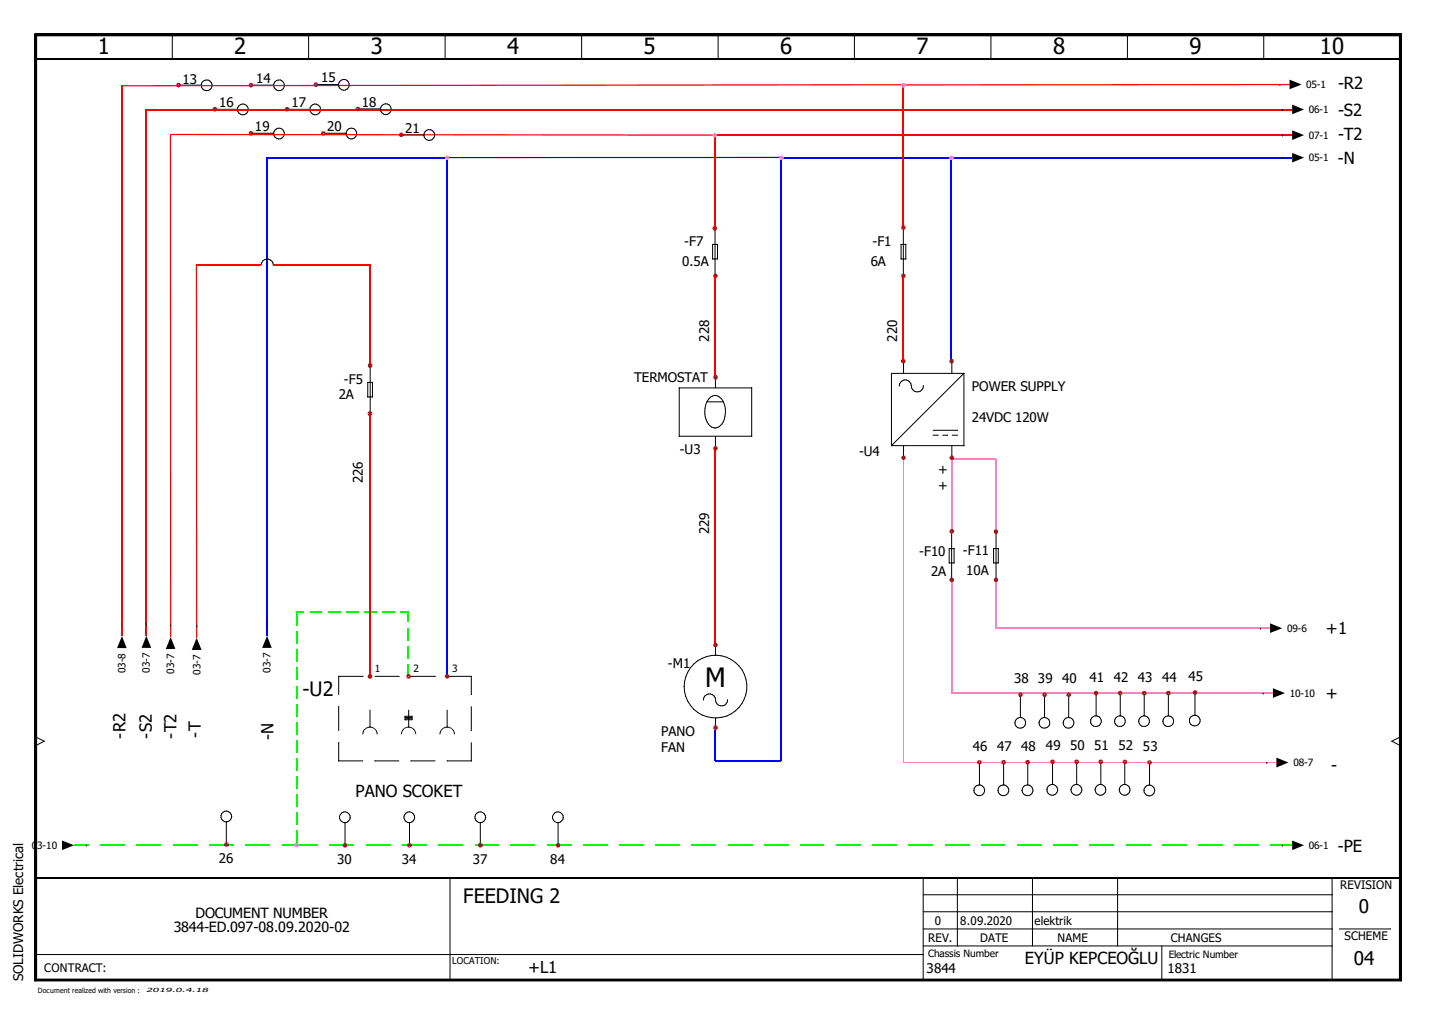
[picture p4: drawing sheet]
<svg xmlns="http://www.w3.org/2000/svg" width="297mm" height="210mm" viewBox="0 0 297 210" stroke-linecap="round" stroke-linejoin="round" font-family="sans-serif">
<path d="M0 0h297v209.9h-297z" fill="none" stroke="#fff" stroke-width=".21"/>
<g fill="none" stroke="#000" stroke-width=".21">
<path d="M7.2 7l.4 .4zM7.2 7h282.6zM7.2 7v195.9zM7.2 7h282.6v195.9h-282.6zM7.6 7.4h281.9zM7.6 7.4v195.1zM7.6 7.4h281.9v195.1h-281.9zM35.7 7.2l-.1 4.9M37.2 17.6l4.5 .1M52.2 17.6l4.4 .1M63.9 7.2l-.1 4.9M92.1 7.2v4.9"/>
<path d="M120.4 7.2l-.1 4.9M148.6 7.2l-.1 4.9M176.8 7.2l-.1 4.9M205 7.2v4.9M233.3 7.2l-.1 4.9M261.4 7.2v4.9M289.5 7.4v195.1zM289.8 7l-.3 .4zM289.8 7v195.9zM44.7 22.6h4.4M49.1 22.6h.1M52.2 27.6h4.4"/>
<path d="M56.6 27.6h.1M59.6 22.6h4.5M64.1 22.6h.1M67.1 27.6h4.5M71.6 27.6h.1M147.9 47.1l.1 9.9M148.4 50.5v3.1M148.5 50.5h-1.1v3.1h1.1M186.9 47.1v9.9M187.4 50.5v3.1M187.4 50.5h-1v3.1h1M76.6 75.6v10"/>
<path d="M77 79.1v3M77.1 79.1h-1v3h1M148 77.7v2.5M186.1 79.8a1.23 1.23 0 0 1 1.2-1.3 1.23 1.23 0 0 1 1.2 1.3 1.25 1.25 0 0 0 1.3 1.2 1.25 1.25 0 0 0 1.2-1.2M186.9 74.7v2.5M191 79.8h.1M196.9 74.7v2.5M199.4 77.2v15h-15M199.4 77.2l-15 15M199.4 77.2h-15v15M146.2 83.1h3.4M146.7 82.4a1.62 1.62 0 0 1 2.8 .4 4.7 4.7 0 0 1-.5 5.2 1.67 1.67 0 0 1-2.7-.8 4.7 4.7 0 0 1 .4-4.8z"/>
<path d="M147.9 88.5h.1M148 90.2v2.5M155.5 80.2v10M155.5 80.2h-15v10h15M186.9 92.2v2.5M193 90h1.1M193 89h5.1M195 90h1M196.9 92.2v2.5M197 90h1M196.8 109.9v10M196.8 119.9h.1"/>
<path d="M197.4 113.5v2.9M197.4 113.5h-1.1v2.9h1.1M206 109.9l.1 10M206.5 113.5v2.9M206.5 113.5h-1v2.9h1M75.1 139.9h-5v3.7M77.6 139.9h4.9M85 139.9h5M92.5 139.9h5M97.5 139.9v3.7M148 133.5v2M7.4 152.4l1.7 .9"/>
<path d="M9.1 153.3l-1.7 .9M9.1 153.3h.1M70.1 153.6v3.8h5M70.1 146.1v5M76.5 146.9l.1 3.5M77.6 157.4h4.9M83.8 148.1h1.5v.3h-1.5zM83.8 148.6h1.5v.2h-1.5zM84.5 146.9l.1 3.5M85 157.4h5M92.5 150.4h.1M92.5 146.9v3.5"/>
<path d="M92.5 157.4h5M97.5 146.1v5M97.5 153.6v3.8M141.5 142h.1M145.5 144.7a1.25 1.25 0 0 1 1.2-1.2 1.25 1.25 0 0 1 1.3 1.2 1.27 1.27 0 0 0 1.3 1.3 1.27 1.27 0 0 0 1.2-1.3M145.5 144.7h.1M148 148.5v2.5M202.6 157.9v4.4M207.6 157.9v4.4M209.9 149.5h.1M211.1 148.3h.1M211.1 143.9v4.4"/>
<path d="M212.6 157.9v4.4M214.9 149.5h.1M216.1 143.9v4.4M219.9 149.5h.1M221.1 143.9v4.4M287.9 153.3l1.8 .9M287.9 153.3h.1M289.6 152.4l-1.7 .9M46.9 170l-.1 4.4M47.9 168.8h.1M201.5 163.4h.1M206.5 163.4h.1"/>
<path d="M211.4 163.4h.1M7.4 197.4h183.6M93.1 181.5v21.2M191 195.6h84.6M191 192.1h84.6M191 188.6h84.6M191 185h84.6M191 181.5v21.2M198.1 181.5l-.1 14.1M213.6 181.5v14.1M231.2 181.5v14.1M240.3 195.6l.1 7.1"/>
<path d="M275.6 181.5l-.1 21.2M277 192.1h10.7M7.2 202.9h282.6zM7.6 202.5l-.4 .4zM7.6 202.5h281.9zM289.5 202.5l.3 .4z"/>
<circle cx="42.8" cy="17.6" r="1.11"/>
<circle cx="57.7" cy="17.6" r="1.1"/>
<circle cx="50.2" cy="22.6" r="1.12"/>
<circle cx="57.7" cy="27.6" r="1.11"/>
<circle cx="65.2" cy="22.6" r="1.11"/>
<circle cx="72.7" cy="27.6" r="1.12"/>
<circle cx="148" cy="142" r="6.5"/>
<circle cx="211" cy="149.5" r="1.11"/>
<circle cx="216" cy="149.5" r="1.11"/>
<circle cx="221" cy="149.5" r="1.11"/>
<circle cx="46.8" cy="168.9" r="1.11"/>
<circle cx="202.6" cy="163.4" r="1.11"/>
<circle cx="207.6" cy="163.4" r="1.12"/>
<circle cx="212.5" cy="163.4" r="1.13"/>
</g>
<path d="M7.2 7.2h282.6M7.2 202.7h282.6" fill="none" stroke="#000" stroke-width=".38"/>
<g fill="#000">
<path d="M7.2 7l.4 .4zM289.8 7l-.3 .4zM75 151.3l.2 .1-.1 .4h-.2zM75.2 150.9l.2 .1-.2 .4-.2-.1zM75.2 150.9l.4-.3 .1 .1-.3 .3zM75.6 150.6l.4-.3 .1 .2-.4 .2zM76 150.3l.5-.1v.3h-.4zM76.5 150.2l.5 .1v.2h-.5zM77 150.3l.5 .3-.2 .1-.3-.2zM77.3 150.7l.2-.1 .3 .3-.1 .1zM77.8 150.9l.3 .4-.3 .1-.1-.4zM77.8 151.4l.3-.1v.5h-.2z"/>
<path d="M83 151.3l.2 .1-.1 .4h-.2zM83.2 150.9l.2 .1-.2 .4-.2-.1zM83.2 150.9l.4-.3 .1 .1-.3 .3zM83.6 150.6l.4-.3 .1 .2-.4 .2zM84 150.3l.5-.1v.3h-.4zM84.5 150.2l.5 .1v.2h-.5zM85 150.3l.5 .3-.2 .1-.3-.2zM85.3 150.7l.2-.1 .3 .3-.2 .1zM85.6 151l.2-.1 .2 .4-.2 .1zM85.8 151.4l.2-.1 .1 .5h-.2zM91 151.3l.2 .1-.1 .4h-.2zM91.2 150.9l.2 .1-.2 .4-.2-.1z"/>
<path d="M91.2 150.9l.4-.3 .1 .1-.3 .3zM91.6 150.6l.4-.3 .1 .2-.4 .2zM92 150.3l.5-.1v.3h-.4zM92.5 150.2l.5 .1-.1 .2h-.4zM93 150.3l.4 .3-.1 .1-.4-.2zM93.4 150.6l.4 .3-.2 .1-.3-.3zM93.6 151l.2-.1 .2 .4-.2 .1zM93.8 151.4l.2-.1 .1 .5h-.2zM7.6 202.5l-.4 .4zM289.5 202.5l.3 .4z"/>
</g>
<path d="M7.4 7v195.9M7.4 12.1h282.2M289.6 7v195.9M7.4 181.5h282.2" fill="none" stroke="#000" stroke-width=".34"/>
<path d="M55.2 32.6h37.3M196.8 74.7v-42.1h-35.2v124.8h-13.6v-6.4" fill="none" stroke="#00f" stroke-width=".25"/>
<path d="M55.2 32.6v98.9" fill="none" stroke="#00f" stroke-width=".21"/>
<path d="M186.9 17.7v29.4M30.3 22.6h237M148 57v20.7M186.9 57v17.7M148 92.7v40.7" fill="none" stroke="#f00" stroke-width=".25"/>
<path d="M25.2 17.6l161.7-.2v.3l-161.7 .2z" fill="#f00"/>
<path d="M25.2 17.7v113.8M30.3 22.6v108.9M147.9 27.9v19.3M147.9 27.9h119.4M76.5 54.7v20.5" fill="none" stroke="#f00" stroke-width=".25"/>
<path d="M92.5 32.6h69.1" fill="none" stroke="#00f" stroke-width=".3"/>
<path d="M92.5 32.6v107.3M196.8 32.6h70.5" fill="none" stroke="#00f" stroke-width=".25"/>
<g fill="none" stroke="#0f0" stroke-width=".25">
<path d="M61.3 126.5v2.9M61.3 130.7v2.5M61.3 134.4v2.5M61.3 138.1v2.5M84.5 126.5v2.2M84.5 130v2.5M84.5 133.7v2.5M84.5 137.4v2.2M61.3 141.9v2.5M61.3 145.6v2.5M61.3 149.4v2.5M61.3 153.1v2.5"/>
<path d="M61.3 156.8v2.5M15.3 174.8h3.1M20.9 174.8h5M28.3 174.8h5M35.8 174.8h5M43.3 174.8h5M50.8 174.8h5M58.3 174.8h7.4M61.3 160.6v2.5M61.3 164.3v2.5M61.3 168.1v2.5M61.3 171.8v3"/>
<path d="M68.2 174.8h5M75.7 174.8h5M83.2 174.8h5M90.7 174.8h5M98.2 174.8h5M105.7 174.8h5M113.2 174.8h4.9M120.6 174.8h5M128.1 174.8h5M135.6 174.8h5M143.1 174.8h5M150.6 174.8h5"/>
<path d="M158.1 174.8h5M165.6 174.8h4.9M173 174.8h5M180.5 174.8h5M188 174.8h5M195.5 174.8h5M203 174.8h4.9M210.4 174.8h5M217.9 174.8h5M225.4 174.8h5M232.9 174.8h5M240.4 174.8h5"/>
<path d="M247.9 174.8h5M255.4 174.8h4.9M262.8 174.8h4.5"/>
</g>
<g fill="none" stroke="#000" stroke-width=".21">
<path d="M65.6 17.5h4.4M70 17.5h.1M74.2 22.5l4.5 .1M83.2 27.9h4.5M87.7 27.9h.1M54.1 54.7h-.1a1.25 1.25 0 0 1 1.3-1.1 1.25 1.25 0 0 1 1.2 1.2M55.2 129h.1M217.7 157.8l.1 4.4M222.7 157.8l.1 4.4M225.6 149.1h.1M226.7 143.6l.1 4.4M227.7 157.8v4.4"/>
<path d="M230.5 149.1h.1M231.7 143.6l.1 4.4M232.7 157.8v4.4M235.5 149.1h.1M236.7 143.6v4.4M240.5 149.1h.1M241.7 143.6v4.4M216.6 163.3h.1M221.5 163.3h.1M226.5 163.3h.1M231.5 163.3h.1"/>
<circle cx="71.1" cy="17.5" r="1.12"/>
<circle cx="79.8" cy="22.6" r="1.12"/>
<circle cx="88.8" cy="27.9" r="1.12"/>
<circle cx="226.7" cy="149.1" r="1.11"/>
<circle cx="231.7" cy="149.1" r="1.11"/>
<circle cx="236.6" cy="149.1" r="1.11"/>
<circle cx="241.6" cy="149.1" r="1.11"/>
<circle cx="217.7" cy="163.4" r="1.11"/>
<circle cx="222.6" cy="163.3" r="1.12"/>
<circle cx="227.6" cy="163.4" r="1.11"/>
<circle cx="232.6" cy="163.4" r="1.11"/>
</g>
<path d="M186.9 94.7v63h77.1M196.9 109.9v-14.9h9.1v14.9M196.9 119.9v23.4M206 119.9v10h56.9M196.8 143.3h66.5" fill="none" stroke="#ff7fbf" stroke-width=".21"/>
<path d="M186.9 17.5h79.8" fill="none" stroke="#f00" stroke-width=".34"/>
<path d="M35.3 27.9h112.6" fill="none" stroke="#f00" stroke-width=".38"/>
<path d="M35.3 27.8v103.9M40.7 54.7v77.3" fill="none" stroke="#f00" stroke-width=".3"/>
<path d="M55.2 131.5l1 2.5h-2z" fill="#000"/>
<path d="M61.3 126.4h1.6v.2h-1.6z" fill-rule="evenodd" fill="#0f0"/>
<path d="M64.2 126.5h2.4M67.9 126.5h2.5M71.6 126.5h2.5M75.4 126.5h2.5M79.1 126.5h2.5" fill="none" stroke="#0f0" stroke-width=".25"/>
<path d="M82.9 126.4h1.6v.2h-1.6z" fill-rule="evenodd" fill="#0f0"/>
<g fill="#000">
<path d="M266.7 16.5l2.5 1-2.5 1zM267.3 31.6l2.4 1-2.4 1zM267.3 21.6l2.4 1-2.4 1zM267.3 27l2.4 .9-2.4 1.1zM25.2 131.5l1 2.5h-2zM30.3 131.5l1 2.5h-2zM35.3 131.7l1 2.5h-2zM40.7 131.9l1 2.5h-2zM262.7 128.9l2.5 1-2.5 1zM263.3 142.3l2.5 1-2.5 1zM264 156.7l2.5 1-2.5 1zM12.8 173.8l2.5 1-2.5 1z"/>
<path d="M267.3 173.8l2.4 1-2.4 1z"/>
</g>
<g fill="none" stroke="#000" stroke-width=".21">
<path d="M264.7 17.5h.1M265.3 32.6h.1M265.3 22.6h.1M265.3 27.9h.1M25.2 129h.1M30.3 129h.1M35.3 129.2h.1M40.7 129.4h.1M260.7 129.9h.1M237.8 157.9v4.4M246 149h.1M247.2 143.4v4.5"/>
<path d="M261.3 143.3h.1M262 157.7h.1M17.8 174.8h.1M71.4 170.2v4.4M72.4 169h.1M84.7 170.2v4.4M85.8 169h.1M99.4 170.2v4.4M100.5 169h.1M115.5 170.2l-.1 4.4M116.5 169h.1M236.6 163.5h.1"/>
<path d="M265.3 174.8h.1"/>
<circle cx="247.1" cy="149" r="1.11"/>
<circle cx="71.3" cy="169" r="1.11"/>
<circle cx="84.7" cy="169" r="1.11"/>
<circle cx="99.3" cy="169" r="1.11"/>
<circle cx="115.4" cy="169" r="1.11"/>
<circle cx="237.7" cy="163.5" r="1.11"/>
</g>
<path d="M40.6 54.8h13.4M56.5 54.8h20.2" fill="none" stroke="#f00" stroke-width=".25"/>
<path d="M76.5 85.5v54.4" fill="none" stroke="#f00" stroke-width=".21"/>
<g fill="#a50000">
<path d="M247.2 143.2l.3-.3 .2 .3z"/>
<path d="M247.2 142.7l.3 .2-.3 .3z"/>
<path d="M246.8 142.9l.4-.2v.5z"/>
<path d="M246.8 142.9l.3 .3h-.4z"/>
<path d="M246.7 143.2l.4 .1-.3 .3z"/>
<path d="M247.1 143.3l.1 .4-.4-.1z"/>
<path d="M247.2 143.3l.3 .3-.3 .1z"/>
<path d="M247.2 143.2h.5l-.2 .4z"/>
<path d="M241.7 143.3l.4-.3 .1 .3z"/>
<path d="M241.7 142.8l.4 .2-.4 .3z"/>
<path d="M241.3 143l.4-.2v.5z"/>
<path d="M241.3 143l.3 .3h-.4z"/>
<path d="M241.2 143.3l.4 .1-.3 .3z"/>
<path d="M241.6 143.4l.1 .4-.4-.1z"/>
<path d="M241.7 143.4l.4 .3-.4 .1z"/>
<path d="M241.7 143.4l.5-.1-.1 .4z"/>
<path d="M238.1 157.3l.2 .3h-.5z"/>
<path d="M237.8 157.2l.3 .1-.3 .3z"/>
<path d="M237.4 157.3l.4-.1v.4z"/>
<path d="M237.4 157.3l.3 .3h-.4z"/>
<path d="M237.3 157.6l.4 .1-.3 .3z"/>
<path d="M237.7 157.7l.1 .5-.4-.2z"/>
<path d="M237.8 157.7l.3 .3-.3 .2z"/>
<path d="M237.8 157.6h.5l-.2 .4z"/>
<path d="M236.7 143.3l.4-.3 .1 .3z"/>
<path d="M236.7 142.8l.4 .2-.4 .3z"/>
<path d="M236.3 143l.4-.2v.5z"/>
<path d="M236.3 143l.3 .3h-.4z"/>
<path d="M236.2 143.3l.5 .1-.4 .3z"/>
<path d="M236.3 143.7l.4-.3v.4z"/>
<path d="M236.7 143.4l.4 .3-.4 .1z"/>
<path d="M236.7 143.4l.5-.1-.1 .4z"/>
<path d="M232.7 157.5l.3-.3 .2 .3z"/>
<path d="M232.7 157.1l.3 .1-.3 .3z"/>
<path d="M232.3 157.2l.4-.1v.4z"/>
<path d="M232.3 157.2l.4 .3h-.5z"/>
<path d="M232.2 157.5l.5 .1-.4 .3z"/>
<path d="M232.7 157.6v.4l-.4-.1z"/>
<path d="M232.7 157.6l.3 .3-.3 .1z"/>
<path d="M232.7 157.6l.5-.1-.2 .4z"/>
<path d="M231.7 143.3l.4-.3 .1 .3z"/>
<path d="M231.7 142.8l.4 .2-.4 .3z"/>
<path d="M231.3 143l.4-.2v.5z"/>
<path d="M231.3 143l.4 .3h-.5z"/>
<path d="M231.2 143.3l.5 .1-.4 .3z"/>
<path d="M231.3 143.7l.4-.3v.4z"/>
<path d="M231.7 143.4l.4 .3-.4 .1z"/>
<path d="M231.7 143.4l.5-.1-.1 .4z"/>
<path d="M227.7 157.5l.3-.3 .2 .3z"/>
<path d="M227.7 157.1l.3 .1-.3 .3z"/>
<path d="M227.3 157.2l.4-.1v.4z"/>
<path d="M227.3 157.2l.4 .3h-.5z"/>
<path d="M227.2 157.5l.5 .1-.4 .3z"/>
<path d="M227.7 157.6v.4l-.4-.1z"/>
<path d="M227.7 157.6l.3 .3-.3 .1z"/>
<path d="M227.7 157.6l.5-.1-.2 .4z"/>
<path d="M226.8 143.3l.3-.3 .1 .3z"/>
<path d="M226.7 142.8l.4 .2-.3 .3z"/>
<path d="M226.4 143l.3-.2v.5z"/>
<path d="M226.4 143l.3 .3h-.5z"/>
<path d="M226.2 143.3l.5 .1-.3 .3z"/>
<path d="M226.4 143.7l.3-.3v.4z"/>
<path d="M226.7 143.4l.4 .3-.4 .1z"/>
<path d="M226.8 143.3h.4l-.1 .4z"/>
<path d="M223.1 157.2l.1 .3h-.4z"/>
<path d="M222.7 157.1l.4 .1-.3 .3z"/>
<path d="M222.3 157.2l.4-.1v.4z"/>
<path d="M222.3 157.2l.4 .3h-.5z"/>
<path d="M222.2 157.5l.5 .1-.4 .3z"/>
<path d="M222.7 157.6v.4l-.4-.1z"/>
<path d="M222.7 157.6l.4 .3-.4 .1z"/>
<path d="M222.8 157.5h.4l-.1 .4z"/>
<path d="M221.1 143.6l.3-.3 .2 .4z"/>
<path d="M221.1 143.2l.3 .1-.3 .3z"/>
<path d="M220.7 143.3l.4-.1v.4z"/>
<path d="M220.7 143.3l.3 .4h-.4z"/>
<path d="M220.6 143.7h.4l-.3 .3z"/>
<path d="M221 143.7l.1 .5-.4-.2z"/>
<path d="M221.1 143.7l.3 .3-.3 .2z"/>
<path d="M221.1 143.7h.5l-.2 .3z"/>
<path d="M218.1 157.2l.1 .3h-.4z"/>
<path d="M217.7 157.1l.4 .1-.3 .3z"/>
<path d="M217.4 157.2l.3-.1v.4z"/>
<path d="M217.4 157.2l.3 .3h-.5z"/>
<path d="M217.2 157.5l.5 .1-.3 .3z"/>
<path d="M217.7 157.6v.4l-.3-.1z"/>
<path d="M217.7 157.6l.4 .3-.4 .1z"/>
<path d="M217.8 157.5h.4l-.1 .4z"/>
<path d="M216.1 143.6l.3-.3 .2 .4z"/>
<path d="M216.1 143.2l.3 .1-.3 .3z"/>
<path d="M215.7 143.3l.4-.1v.4z"/>
<path d="M215.7 143.3l.3 .4h-.4z"/>
<path d="M215.6 143.7h.4l-.3 .3z"/>
<path d="M216 143.7l.1 .5-.4-.2z"/>
<path d="M216.1 143.7l.3 .3-.3 .2z"/>
<path d="M216.1 143.7h.5l-.2 .3z"/>
<path d="M212.6 157.6l.3-.3 .2 .3z"/>
<path d="M212.6 157.1l.3 .2-.3 .3z"/>
<path d="M212.2 157.3l.4-.2v.5z"/>
<path d="M212.2 157.3l.3 .3h-.4z"/>
<path d="M212.1 157.6h.5l-.4 .4z"/>
<path d="M212.6 157.6v.5l-.4-.1z"/>
<path d="M212.6 157.6l.3 .4-.3 .1z"/>
<path d="M212.6 157.6h.5l-.2 .4z"/>
<path d="M211.1 143.6l.4-.3 .1 .4z"/>
<path d="M211.1 143.2l.4 .1-.4 .3z"/>
<path d="M210.7 143.3l.4-.1v.4z"/>
<path d="M210.7 143.3l.4 .3-.5 .1z"/>
<path d="M210.6 143.7h.5l-.4 .3z"/>
<path d="M210.7 144l.4-.3v.5z"/>
<path d="M211.1 143.7l.4 .3-.4 .2z"/>
<path d="M211.1 143.7h.5l-.1 .3z"/>
<path d="M207.9 157.3l.2 .3h-.5z"/>
<path d="M207.6 157.1l.3 .2-.3 .3z"/>
<path d="M207.2 157.3l.4-.2v.5z"/>
<path d="M207.2 157.3l.4 .3h-.5z"/>
<path d="M207.1 157.6h.5l-.4 .4z"/>
<path d="M207.6 157.6v.5l-.4-.1z"/>
<path d="M207.6 157.7l.3 .3-.3 .1z"/>
<path d="M207.6 157.6h.5l-.2 .4z"/>
<path d="M206 119.9l.4-.4 .1 .4z"/>
<path d="M206 119.4l.4 .1-.4 .4z"/>
<path d="M205.7 119.5l.3-.1v.5z"/>
<path d="M205.7 119.5l.2 .4h-.4z"/>
<path d="M205.5 119.9l.5 .1-.3 .3z"/>
<path d="M205.7 120.3l.3-.3v.4z"/>
<path d="M206 120l.4 .3-.4 .1z"/>
<path d="M206 120l.5-.1-.1 .4z"/>
<path d="M206 109.9l.4-.3 .1 .3z"/>
<path d="M206 109.4l.4 .2-.4 .3z"/>
<path d="M205.7 109.6l.3-.2v.5z"/>
<path d="M205.7 109.6l.2 .3h-.4z"/>
<path d="M205.5 109.9l.5 .1-.3 .3z"/>
<path d="M205.7 110.3l.3-.3v.4z"/>
<path d="M206 110l.4 .3-.4 .1z"/>
<path d="M206 110l.5-.1-.1 .4z"/>
<path d="M202.9 157.3l.2 .3h-.5z"/>
<path d="M202.6 157.1l.3 .2-.3 .3z"/>
<path d="M202.3 157.3l.3-.2v.5z"/>
<path d="M202.3 157.3l.3 .3h-.5z"/>
<path d="M202.1 157.6h.5l-.3 .4z"/>
<path d="M202.6 157.6v.5l-.3-.1z"/>
<path d="M202.6 157.7l.3 .3-.3 .1z"/>
<path d="M202.6 157.6h.5l-.2 .4z"/>
<path d="M196.9 94.6l.3-.3 .2 .4z"/>
<path d="M196.9 94.1l.3 .2-.3 .3z"/>
<path d="M196.5 94.3l.4-.2v.5z"/>
<path d="M196.5 94.3l.3 .4h-.4z"/>
<path d="M196.4 94.7h.4l-.3 .3z"/>
<path d="M196.5 95l.4-.3v.5z"/>
<path d="M196.9 94.7l.3 .3-.3 .2z"/>
<path d="M196.9 94.7h.5l-.2 .3z"/>
<path d="M196.9 109.9l.3-.3 .2 .3z"/>
<path d="M196.9 109.4l.3 .2-.3 .3z"/>
<path d="M196.5 109.6l.4-.2v.5z"/>
<path d="M196.5 109.6l.3 .3h-.4z"/>
<path d="M196.4 109.9h.4l-.3 .3z"/>
<path d="M196.5 110.2l.4-.3v.5z"/>
<path d="M196.9 109.9l.3 .3-.3 .2z"/>
<path d="M196.9 109.9h.5l-.2 .3z"/>
<path d="M196.9 119.9l.3-.4 .2 .4z"/>
<path d="M196.8 119.4l.4 .1-.3 .4z"/>
<path d="M196.5 119.5l.3-.1v.5z"/>
<path d="M196.5 119.5l.3 .4h-.5z"/>
<path d="M196.3 119.9l.5 .1-.3 .3z"/>
<path d="M196.8 120v.4l-.3-.1z"/>
<path d="M196.8 120l.4 .3-.4 .1z"/>
<path d="M196.9 119.9h.5l-.2 .4z"/>
<path d="M196.8 74.7l.4-.4 .1 .4z"/>
<path d="M196.8 74.2l.4 .1-.4 .4z"/>
<path d="M196.5 74.3l.3-.1v.5z"/>
<path d="M196.5 74.3l.3 .4h-.5z"/>
<path d="M196.3 74.7l.5 .1-.3 .3z"/>
<path d="M196.5 75.1l.3-.3v.4z"/>
<path d="M196.8 74.8l.4 .3-.4 .1z"/>
<path d="M196.8 74.7h.5l-.1 .4z"/>
</g>
<g fill="#ff7fdf">
<path d="M196.8 32.6l.4-.3 .1 .3z"/>
<path d="M196.8 32.1l.4 .2-.4 .3z"/>
<path d="M196.5 32.3l.3-.2v.5z"/>
<path d="M196.5 32.3l.3 .3h-.5z"/>
<path d="M196.3 32.6h.5l-.3 .4z"/>
<path d="M196.8 32.6v.5l-.3-.1z"/>
<path d="M196.8 32.6l.4 .4-.4 .1z"/>
<path d="M196.8 32.6h.5l-.1 .4z"/>
</g>
<g fill="#a50000">
<path d="M186.9 94.6l.3-.3 .2 .4z"/>
<path d="M186.9 94.1l.3 .2-.3 .3z"/>
<path d="M186.6 94.3l.3-.2v.5z"/>
<path d="M186.6 94.3l.3 .4h-.5z"/>
<path d="M186.4 94.7h.5l-.3 .3z"/>
<path d="M186.9 94.7v.5l-.3-.2z"/>
<path d="M186.9 94.7l.3 .3-.3 .2z"/>
<path d="M186.9 94.7h.5l-.2 .3z"/>
<path d="M186.9 57l.3-.3 .2 .3z"/>
<path d="M186.9 56.6l.3 .1-.3 .3z"/>
<path d="M186.5 56.7l.4-.1v.4z"/>
<path d="M186.5 56.7l.3 .3h-.4z"/>
<path d="M186.4 57l.4 .1-.3 .3z"/>
<path d="M186.8 57.1l.1 .4-.4-.1z"/>
<path d="M186.9 57.1l.3 .3-.3 .1z"/>
<path d="M186.9 57h.5l-.2 .4z"/>
<path d="M186.9 47l.3-.3 .2 .4z"/>
<path d="M186.9 46.6l.3 .1-.3 .3z"/>
<path d="M186.5 46.7l.4-.1-.1 .4z"/>
<path d="M186.5 46.7l.3 .4h-.4z"/>
<path d="M186.4 47.1h.4l-.3 .3z"/>
<path d="M186.8 47.1l.1 .4-.4-.1z"/>
<path d="M186.9 47.1l.3 .3-.3 .1z"/>
<path d="M186.9 47.1h.5l-.2 .3z"/>
</g>
<g fill="#ff7fdf">
<path d="M186.9 17.6l.3-.3 .2 .4z"/>
<path d="M186.9 17.1l.3 .2-.3 .3z"/>
<path d="M186.5 17.3l.4-.2v.5z"/>
<path d="M186.5 17.3l.3 .4h-.4z"/>
<path d="M186.4 17.7h.4l-.3 .3z"/>
<path d="M186.8 17.7l.1 .5-.4-.2z"/>
<path d="M186.9 17.7l.3 .3-.3 .2z"/>
<path d="M186.9 17.7h.5l-.2 .3z"/>
</g>
<g fill="#a50000">
<path d="M187.2 74.3l.2 .4h-.5z"/>
<path d="M186.9 74.2l.3 .1-.3 .4z"/>
<path d="M186.5 74.3l.4-.1v.5z"/>
<path d="M186.5 74.3l.3 .4h-.5z"/>
<path d="M186.3 74.7l.5 .1-.3 .3z"/>
<path d="M186.8 74.8l.1 .4-.4-.1z"/>
<path d="M186.9 74.8l.3 .3-.3 .1z"/>
<path d="M186.9 74.7h.5l-.2 .4z"/>
</g>
<g fill="#ff7fdf">
<path d="M161.7 32.6l.3-.3 .1 .3z"/>
<path d="M161.6 32.1l.4 .2-.3 .3z"/>
<path d="M161.3 32.3l.3-.2v.5z"/>
<path d="M161.3 32.3l.3 .3h-.4z"/>
<path d="M161.2 32.6h.4l-.3 .4z"/>
<path d="M161.6 32.6v.5l-.3-.1z"/>
<path d="M161.6 32.6l.4 .4-.4 .1z"/>
<path d="M161.7 32.6h.4l-.1 .4z"/>
</g>
<g fill="#a50000">
<path d="M148 78l.4-.3 .1 .3z"/>
<path d="M148 77.5l.4 .2-.4 .3z"/>
<path d="M147.7 77.7l.3-.2v.5z"/>
<path d="M147.7 77.7l.3 .3h-.5z"/>
<path d="M147.5 78l.5 .1-.3 .3z"/>
<path d="M148 78.1v.4l-.3-.1z"/>
<path d="M148 78.1l.4 .3-.4 .1z"/>
<path d="M148 78.1l.5-.1-.1 .4z"/>
<path d="M148 150.5l.4-.4 .1 .4z"/>
<path d="M148 150l.4 .1-.4 .4z"/>
<path d="M147.7 150.1l.3-.1v.5z"/>
<path d="M147.7 150.1l.3 .4h-.5z"/>
<path d="M147.5 150.5h.5l-.3 .3z"/>
<path d="M147.7 150.8l.3-.3v.5z"/>
<path d="M148 150.5l.4 .3-.4 .2z"/>
<path d="M148 150.5h.5l-.1 .3z"/>
<path d="M148 133.3l.3-.2 .2 .3z"/>
<path d="M148 132.9l.3 .2-.3 .2z"/>
<path d="M147.7 133.1l.3-.2v.4z"/>
<path d="M147.7 133.1l.3 .3h-.5z"/>
<path d="M147.5 133.4h.5l-.3 .3z"/>
<path d="M148 133.4v.5l-.3-.2z"/>
<path d="M148 133.4l.3 .3-.3 .2z"/>
<path d="M148 133.4h.5l-.2 .3z"/>
<path d="M148 92.7l.3-.3 .2 .3z"/>
<path d="M148 92.2l.3 .2-.3 .3z"/>
<path d="M147.7 92.4l.3-.2v.5z"/>
<path d="M147.7 92.4l.3 .3h-.5z"/>
<path d="M147.5 92.7l.5 .1-.3 .2z"/>
<path d="M148 92.8v.4l-.3-.2z"/>
<path d="M148 92.8l.3 .2-.3 .2z"/>
<path d="M148 92.7h.5l-.2 .3z"/>
<path d="M148 57l.3-.3 .2 .3z"/>
<path d="M148 56.6l.3 .1-.3 .3z"/>
<path d="M147.7 56.7l.3-.1v.4z"/>
<path d="M147.7 56.7l.3 .3h-.5z"/>
<path d="M147.5 57l.5 .1-.3 .3z"/>
<path d="M148 57.1v.4l-.3-.1z"/>
<path d="M148 57.1l.3 .3-.3 .1z"/>
<path d="M148 57h.5l-.2 .4z"/>
<path d="M148.2 46.9l.1 .3h-.4z"/>
<path d="M147.9 46.7l.3 .2-.3 .3z"/>
<path d="M147.5 46.9l.4-.2v.5z"/>
<path d="M147.5 46.9l.3 .3h-.4z"/>
<path d="M147.4 47.2h.4l-.3 .4z"/>
<path d="M147.5 47.6l.4-.3v.4z"/>
<path d="M147.9 47.3l.3 .3-.3 .1z"/>
<path d="M147.9 47.2h.4l-.1 .4z"/>
</g>
<g fill="#ff7fdf">
<path d="M148.2 27.6l.1 .3h-.4z"/>
<path d="M147.9 27.5l.3 .1-.3 .3z"/>
<path d="M147.5 27.6l.4-.1v.4z"/>
<path d="M147.5 27.6l.3 .3h-.4z"/>
<path d="M147.4 27.9l.4 .1-.3 .3z"/>
<path d="M147.5 28.3l.4-.3v.4z"/>
<path d="M147.9 28l.3 .3-.3 .1z"/>
<path d="M147.9 27.9h.4l-.1 .4z"/>
</g>
<g fill="#a50000">
<path d="M115.8 174.5l.1 .3h-.4z"/>
<path d="M115.4 174.3l.4 .2-.3 .3z"/>
<path d="M115.1 174.5l.3-.2v.5z"/>
<path d="M115.1 174.5l.3 .3h-.5z"/>
<path d="M114.9 174.8h.5l-.3 .4z"/>
<path d="M115.4 174.8v.5l-.3-.1z"/>
<path d="M115.4 174.9l.4 .3-.4 .1z"/>
<path d="M115.5 174.8h.4l-.1 .4z"/>
<path d="M99.4 174.8l.3-.3 .2 .3z"/>
<path d="M99.4 174.3l.3 .2-.3 .3z"/>
<path d="M99 174.5l.4-.2v.5z"/>
<path d="M99 174.5l.3 .3h-.4z"/>
<path d="M98.9 174.8h.5l-.4 .4z"/>
<path d="M99.4 174.8v.5l-.4-.1z"/>
<path d="M99.4 174.9l.3 .3-.3 .1z"/>
<path d="M99.4 174.8h.5l-.2 .4z"/>
<path d="M92.5 139.8l.3-.3 .2 .4z"/>
<path d="M92.5 139.4l.3 .1-.3 .3z"/>
<path d="M92.2 139.5l.3-.1v.4z"/>
<path d="M92.2 139.5l.3 .4h-.5z"/>
<path d="M92 139.9h.5l-.3 .4z"/>
<path d="M92.5 139.9v.5l-.3-.1z"/>
<path d="M92.5 139.9l.3 .4-.3 .1z"/>
<path d="M92.5 139.9h.5l-.2 .4z"/>
</g>
<g fill="#ff7fdf">
<path d="M92.8 32.3l.2 .3h-.5z"/>
<path d="M92.5 32.1l.3 .2-.3 .3z"/>
<path d="M92.2 32.3l.3-.2v.5z"/>
<path d="M92.2 32.3l.3 .3h-.5z"/>
<path d="M92 32.6h.5l-.3 .4z"/>
<path d="M92.5 32.6v.5l-.3-.1z"/>
<path d="M92.5 32.6l.3 .4-.3 .1z"/>
<path d="M92.5 32.6h.5l-.2 .4z"/>
</g>
<g fill="#a50000">
<path d="M85 174.5l.2 .3h-.5z"/>
<path d="M84.7 174.3l.3 .2-.3 .3z"/>
<path d="M84.4 174.5l.3-.2v.5z"/>
<path d="M84.4 174.5l.3 .3h-.5z"/>
<path d="M84.2 174.8h.5l-.3 .4z"/>
<path d="M84.7 174.8v.5l-.3-.1z"/>
<path d="M84.7 174.9l.3 .3-.3 .1z"/>
<path d="M84.7 174.8h.5l-.2 .4z"/>
<path d="M84.5 139.8l.4-.3 .1 .4z"/>
<path d="M84.5 139.4l.4 .1-.4 .3z"/>
<path d="M84.2 139.5l.3-.1v.4z"/>
<path d="M84.2 139.5l.3 .3-.5 .1z"/>
<path d="M84 139.9h.5l-.3 .4z"/>
<path d="M84.5 139.9v.5l-.3-.1z"/>
<path d="M84.5 139.9l.4 .4-.4 .1z"/>
<path d="M84.5 139.9h.5l-.1 .4z"/>
<path d="M83 27.9l.4-.4 .1 .4z"/>
<path d="M83 27.4l.4 .1-.4 .4z"/>
<path d="M82.6 27.5l.4-.1v.4z"/>
<path d="M82.6 27.5l.3 .4h-.4z"/>
<path d="M82.5 27.9h.5l-.4 .3z"/>
<path d="M83 27.9v.5l-.4-.2z"/>
<path d="M83 27.9l.4 .3-.4 .2z"/>
<path d="M83 27.9h.5l-.1 .3z"/>
<path d="M76.6 75.6l.3-.4 .1 .4z"/>
<path d="M76.6 75.1l.3 .1-.3 .4z"/>
<path d="M76.2 75.2l.4-.1v.4z"/>
<path d="M76.2 75.2l.3 .4h-.4z"/>
<path d="M76.1 75.6h.4l-.3 .3z"/>
<path d="M76.5 75.6l.1 .5-.4-.2z"/>
<path d="M76.6 75.6l.3 .3-.3 .2z"/>
<path d="M76.6 75.6h.4l-.1 .3z"/>
<path d="M76.5 139.9l.4-.4 .1 .4z"/>
<path d="M76.5 139.4l.4 .1-.4 .4z"/>
<path d="M76.2 139.5l.3-.1v.4z"/>
<path d="M76.2 139.5l.3 .4h-.5z"/>
<path d="M76 139.9h.5l-.3 .4z"/>
<path d="M76.5 139.9v.5l-.3-.1z"/>
<path d="M76.5 139.9l.4 .4-.4 .1z"/>
<path d="M76.5 139.9h.5l-.1 .4z"/>
<path d="M76.5 85.5l.4-.3 .1 .3z"/>
<path d="M76.5 85l.4 .2-.4 .3z"/>
<path d="M76.2 85.2l.3-.2v.5z"/>
<path d="M76.2 85.2l.3 .3h-.5z"/>
<path d="M76 85.5l.5 .1-.3 .3z"/>
<path d="M76.5 85.6v.4l-.3-.1z"/>
<path d="M76.5 85.6l.4 .3-.4 .1z"/>
<path d="M76.5 85.6l.5-.1-.1 .4z"/>
<path d="M74 22.5l.4-.3 .1 .3z"/>
<path d="M74 22.1l.4 .1-.4 .3z"/>
<path d="M73.7 22.2l.3-.1v.4z"/>
<path d="M73.7 22.2l.3 .3h-.5z"/>
<path d="M73.5 22.5l.5 .1-.3 .3z"/>
<path d="M74 22.6v.4l-.3-.1z"/>
<path d="M74 22.6l.4 .3-.4 .1z"/>
<path d="M74 22.6l.5-.1-.1 .4z"/>
<path d="M71.7 174.5l.2 .3h-.5z"/>
<path d="M71.4 174.3l.3 .2-.3 .3z"/>
<path d="M71 174.5l.4-.2v.5z"/>
<path d="M71 174.5l.3 .3h-.4z"/>
<path d="M70.9 174.8h.4l-.3 .4z"/>
<path d="M71.3 174.8l.1 .5-.4-.1z"/>
<path d="M71.4 174.9l.3 .3-.3 .1z"/>
<path d="M71.4 174.8h.5l-.2 .4z"/>
<path d="M67.2 27.2l.2 .4h-.5z"/>
<path d="M66.9 27.1l.3 .1-.3 .4z"/>
<path d="M66.5 27.2l.4-.1v.4z"/>
<path d="M66.5 27.2l.3 .4h-.4z"/>
<path d="M66.4 27.6h.4l-.3 .3z"/>
<path d="M66.8 27.6l.1 .5-.4-.2z"/>
<path d="M66.9 27.6l.3 .3-.3 .2z"/>
<path d="M66.9 27.6h.5l-.2 .3z"/>
<path d="M65.4 17.5l.3-.4 .1 .4z"/>
<path d="M65.3 17l.4 .1-.3 .4z"/>
<path d="M65 17.1l.3-.1v.5z"/>
<path d="M65 17.1l.3 .4h-.4z"/>
<path d="M64.9 17.5h.4l-.3 .4z"/>
<path d="M65.3 17.5v.5l-.3-.1z"/>
<path d="M65.3 17.6l.4 .3-.4 .1z"/>
<path d="M65.4 17.5h.4l-.1 .4z"/>
</g>
<g fill="#ff7fdf">
<path d="M61.4 174.7l.3-.3 .1 .4z"/>
<path d="M61.3 174.2l.4 .2-.3 .3z"/>
<path d="M61 174.4l.3-.2v.5z"/>
<path d="M61 174.4l.3 .4h-.5z"/>
<path d="M60.8 174.8h.5l-.3 .3z"/>
<path d="M61 175.1l.3-.3v.5z"/>
<path d="M61.3 174.8l.4 .3-.4 .2z"/>
<path d="M61.4 174.8h.4l-.1 .3z"/>
</g>
<g fill="#a50000">
<path d="M59.7 22.2l.2 .4h-.5z"/>
<path d="M59.4 22.1l.3 .1-.3 .4z"/>
<path d="M59.1 22.2l.3-.1v.4z"/>
<path d="M59.1 22.2l.2 .4h-.4z"/>
<path d="M58.9 22.6h.4l-.2 .3z"/>
<path d="M59.3 22.6l.1 .5-.3-.2z"/>
<path d="M59.4 22.6l.3 .3-.3 .2z"/>
<path d="M59.4 22.6h.5l-.2 .3z"/>
<path d="M51.9 27.6l.4-.4 .1 .4z"/>
<path d="M51.9 27.1l.4 .1-.4 .4z"/>
<path d="M51.6 27.2l.3-.1v.5z"/>
<path d="M51.6 27.2l.3 .4h-.5z"/>
<path d="M51.4 27.6h.5l-.3 .3z"/>
<path d="M51.9 27.6v.5l-.3-.2z"/>
<path d="M51.9 27.6l.4 .3-.4 .2z"/>
<path d="M51.9 27.6h.5l-.1 .3z"/>
<path d="M51.9 17.6l.4-.4 .1 .4z"/>
<path d="M51.9 17.1l.4 .1-.4 .4z"/>
<path d="M51.6 17.2l.3-.1v.5z"/>
<path d="M51.6 17.2l.3 .4h-.5z"/>
<path d="M51.4 17.6l.5 .1-.3 .2z"/>
<path d="M51.9 17.7v.4l-.3-.2z"/>
<path d="M51.9 17.7l.4 .2-.4 .2z"/>
<path d="M51.9 17.6h.5l-.1 .3z"/>
<path d="M46.9 174.6l.3-.3 .1 .4z"/>
<path d="M46.8 174.2l.4 .1-.3 .3z"/>
<path d="M46.5 174.3l.3-.1v.4z"/>
<path d="M46.5 174.3l.3 .4h-.4z"/>
<path d="M46.4 174.7h.4l-.3 .3z"/>
<path d="M46.8 174.7v.4l-.3-.1z"/>
<path d="M46.8 174.7l.4 .3-.4 .1z"/>
<path d="M46.9 174.7h.4l-.1 .3z"/>
<path d="M44.4 22.6l.4-.4 .1 .4z"/>
<path d="M44.4 22.1l.4 .1-.4 .4z"/>
<path d="M44.1 22.2l.3-.1v.4z"/>
<path d="M44.1 22.2l.3 .4h-.5z"/>
<path d="M43.9 22.6h.5l-.3 .3z"/>
<path d="M44.4 22.6v.5l-.3-.2z"/>
<path d="M44.4 22.6l.4 .3-.4 .2z"/>
<path d="M44.4 22.6h.5l-.1 .3z"/>
<path d="M37.3 17.2l.2 .4h-.5z"/>
<path d="M37 17.1l.3 .1-.3 .4z"/>
<path d="M36.6 17.2l.4-.1v.5z"/>
<path d="M36.6 17.2l.3 .4h-.5z"/>
<path d="M36.4 17.6l.5 .1-.3 .2z"/>
<path d="M36.6 17.9l.4-.2v.4z"/>
<path d="M37 17.7l.3 .2-.3 .2z"/>
<path d="M37 17.6h.5l-.2 .3z"/>
</g>
<text font-size="5.5" x="145.9" y="142">M</text>
<g font-size="4.6">
<text x="20.2" y="11.3">1</text>
<text x="48.5" y="11.3">2</text>
<text x="76.7" y="11.3">3</text>
<text x="104.9" y="11.3">4</text>
<text x="133.1" y="11.3">5</text>
<text x="161.4" y="11.3">6</text>
<text x="189.6" y="11.3">7</text>
<text x="217.8" y="11.3">8</text>
<text x="246" y="11.3">9</text>
<text x="273" y="11.3">10</text>
</g>
<g font-size="4.1">
<text x="62.6" y="144">-U2</text>
<text x="95.8" y="186.7">FEEDING 2</text>
</g>
<g font-size="3.9">
<text x="281.1" y="188.8">0</text>
<text x="280" y="199.5">04</text>
</g>
<g font-size="3.4">
<text x="276.8" y="18.5">-R2</text>
<text x="276.8" y="23.9">-S2</text>
<text x="276.8" y="29">-T2</text>
<text x="276.7" y="33.9">-N</text>
<text x="274.3" y="131.2">+1</text>
<text x="274.3" y="144.6">+</text>
<text x="26" y="152.7" transform="rotate(-90 26 152.7)">-R2</text>
<text x="31.4" y="152.7" transform="rotate(-90 31.4 152.7)">-S2</text>
<text x="36.5" y="152.7" transform="rotate(-90 36.5 152.7)">-T2</text>
<text x="41.5" y="152.5" transform="rotate(-90 41.5 152.5)">-T</text>
<text x="56.6" y="153" transform="rotate(-90 56.6 153)">-N</text>
<text x="275.4" y="159.4">-</text>
<text x="73.5" y="164.8">PANO SCOKET</text>
<text x="276.7" y="176.1">-PE</text>
<text x="109.3" y="201.1">+L1</text>
<text x="212" y="199.4">EYÜP KEPCEOĞLU</text>
</g>
<g font-size="2.9">
<text x="40.5" y="189.8">DOCUMENT NUMBER</text>
<text x="35.9" y="192.7">3844-ED.097-08.09.2020-02</text>
</g>
<g font-size="2.7">
<text x="37.8" y="17.3">13</text>
<text x="53" y="17.1">14</text>
<text x="66.4" y="17.1">15</text>
<text x="45.3" y="22.2">16</text>
<text x="60.3" y="22.2">17</text>
<text x="74.8" y="22.1">18</text>
<text x="52.7" y="27.1">19</text>
<text x="67.7" y="27.1">20</text>
<text x="83.8" y="27.4">21</text>
<text x="141.5" y="50.8">-F7</text>
<text x="180.5" y="50.8">-F1</text>
<text x="141.1" y="54.9">0.5A</text>
<text x="180.1" y="54.9">6A</text>
<text x="146.7" y="70.7" transform="rotate(-90 146.7 70.7)">228</text>
<text x="185.6" y="70.7" transform="rotate(-90 185.6 70.7)">220</text>
<text x="70.1" y="82.5">2A</text>
<text x="71.1" y="79.3">-F5</text>
<text x="131.2" y="79">TERMOSTAT</text>
<text x="201" y="80.9">POWER SUPPLY</text>
<text x="201" y="87.2">24VDC 120W</text>
<text x="140.6" y="93.9">-U3</text>
<text x="177.7" y="94.3">-U4</text>
<text x="75.1" y="99.9" transform="rotate(-90 75.1 99.9)">226</text>
<text x="194.1" y="98">+</text>
<text x="194.1" y="101.3">+</text>
<text x="146.7" y="110.5" transform="rotate(-90 146.7 110.5)">229</text>
<text x="190.2" y="114.9">-F10</text>
<text x="192.6" y="119">2A</text>
<text x="199.2" y="114.7">-F11</text>
<text x="199.9" y="118.9">10A</text>
<text x="138.2" y="138.2">-M1</text>
<text x="209.8" y="141.3">38</text>
<text x="214.7" y="141.3">39</text>
<text x="219.7" y="141.3">40</text>
<text x="225.4" y="141">41</text>
<text x="230.4" y="141">42</text>
<text x="235.4" y="141">43</text>
<text x="240.4" y="141">44</text>
<text x="245.8" y="140.8">45</text>
<text x="136.8" y="152.1">PANO</text>
<text x="136.8" y="155.4">FAN</text>
<text x="201.2" y="155.3">46</text>
<text x="206.2" y="155.3">47</text>
<text x="211.2" y="155.3">48</text>
<text x="216.4" y="155.2">49</text>
<text x="221.4" y="155.2">50</text>
<text x="226.4" y="155.2">51</text>
<text x="231.3" y="155.2">52</text>
<text x="236.4" y="155.3">53</text>
<text x="45.3" y="178.4">26</text>
<text x="69.8" y="178.6">30</text>
<text x="83.1" y="178.6">34</text>
<text x="97.8" y="178.6">37</text>
<text x="113.8" y="178.6">84</text>
<text x="4.8" y="202.9" transform="rotate(-90 4.8 202.9)">SOLIDWORKS Electrical</text>
<text x="191.7" y="201.1">3844</text>
<text x="241.5" y="201.3">1831</text>
</g>
<g font-size="2.4">
<text x="277.2" y="183.9">REVISION</text>
<text x="193.4" y="191.3">0</text>
<text x="198.6" y="191.3">8.09.2020</text>
<text x="214" y="191.3">elektrik</text>
<text x="192" y="194.7">REV.</text>
<text x="202.7" y="194.7">DATE</text>
<text x="218.8" y="194.7">NAME</text>
<text x="242.2" y="194.7">CHANGES</text>
<text x="278.1" y="194.4">SCHEME</text>
<text x="9.1" y="200.9">CONTRACT:</text>
</g>
<g font-size="2.1">
<text x="270.2" y="18.2">05-1</text>
<text x="270.8" y="23.4">06-1</text>
<text x="270.8" y="28.7">07-1</text>
<text x="270.8" y="33.4">05-1</text>
<text x="266.2" y="130.6">09-6</text>
<text x="25.9" y="139.1" transform="rotate(-90 25.9 139.1)">03-8</text>
<text x="31" y="139.1" transform="rotate(-90 31 139.1)">03-7</text>
<text x="36" y="139.3" transform="rotate(-90 36 139.3)">03-7</text>
<text x="41.4" y="139.5" transform="rotate(-90 41.4 139.5)">03-7</text>
<text x="56" y="139.1" transform="rotate(-90 56 139.1)">03-7</text>
<text x="77.6" y="138.9">1</text>
<text x="85.5" y="138.9">2</text>
<text x="93.5" y="138.9">3</text>
<text x="266.8" y="144.1">10-10</text>
<text x="267.5" y="158.5">08-7</text>
<text x="6.6" y="175.6">03-10</text>
<text x="270.8" y="175.6">06-1</text>
<text x="192" y="198">Chassis Number</text>
<text x="241.8" y="198.1">Electric Number</text>
</g>
<text font-size="1.9" x="93.5" y="199.3">LOCATION:</text>
<text font-size="1.5" x="7.8" y="205.3">Document realized with version :</text>
<text font-size="1.2" x="30.3" y="205.2">2019.0.4.18</text>
</svg>
